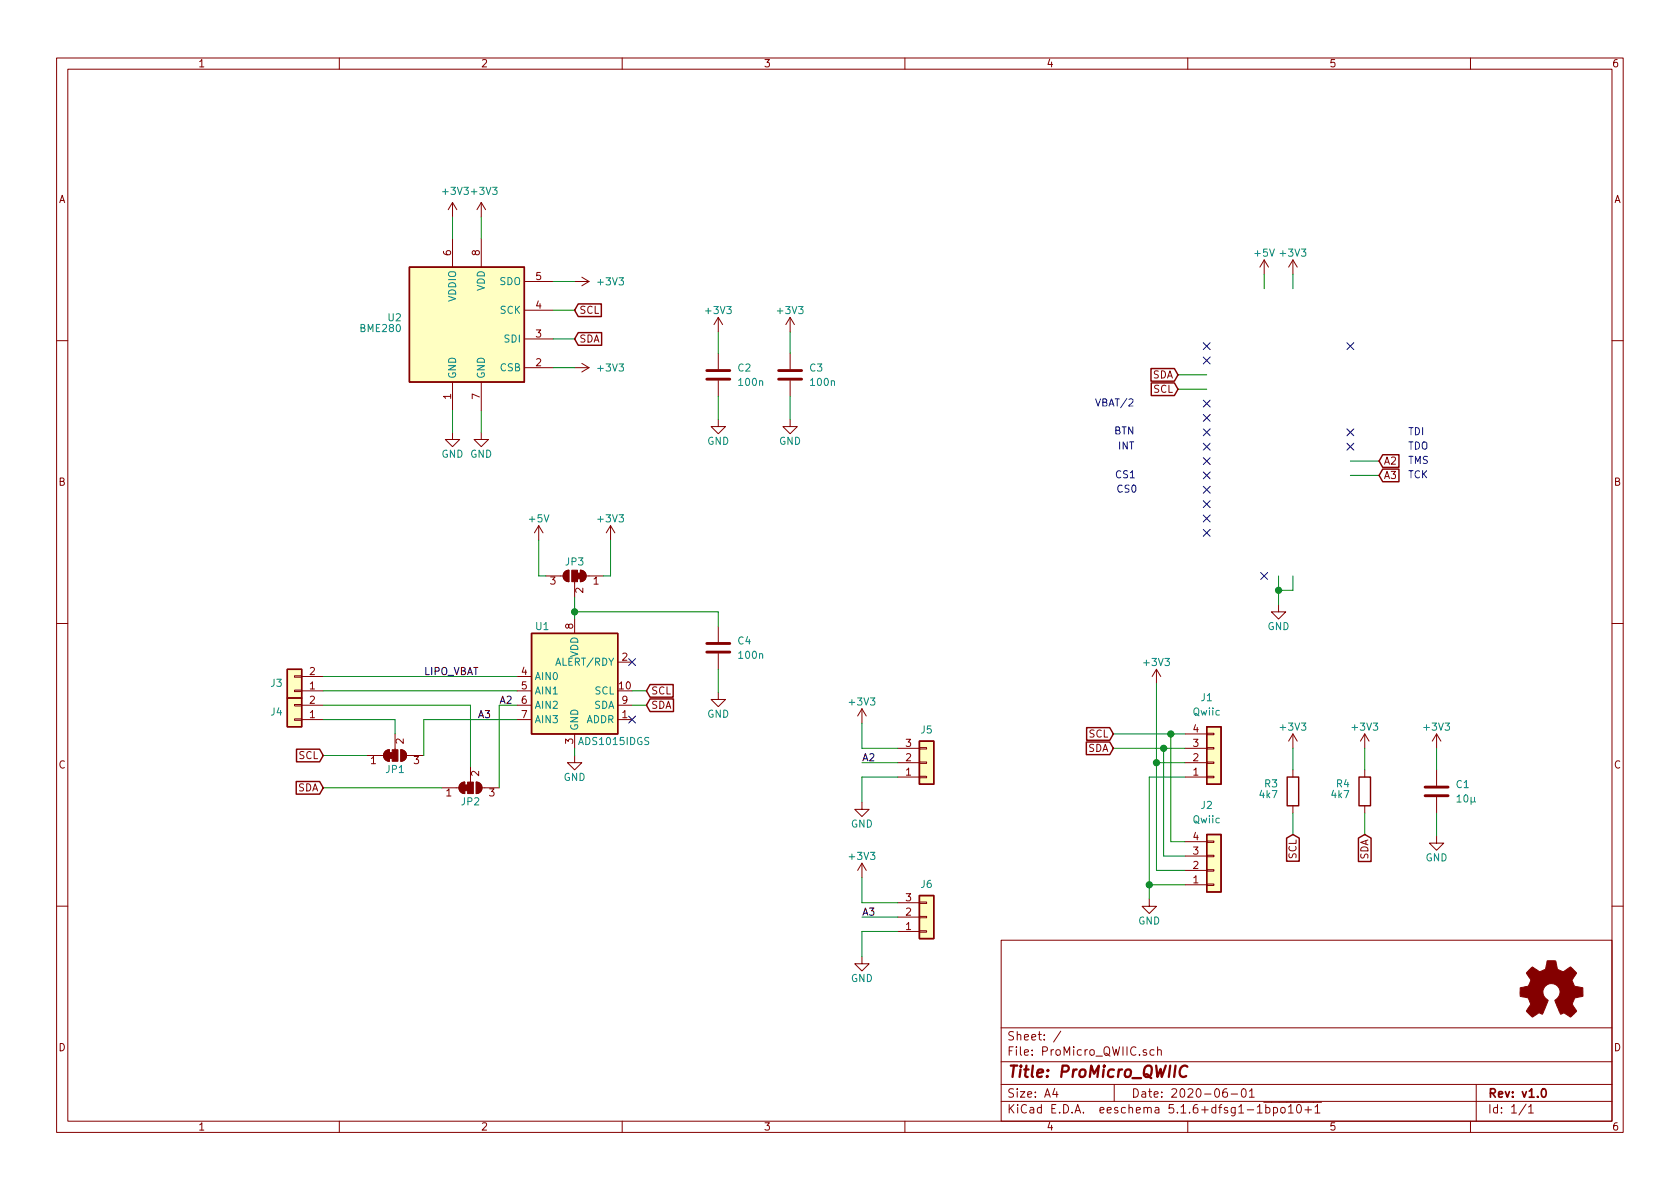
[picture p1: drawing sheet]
<svg xmlns="http://www.w3.org/2000/svg" width="297mm" height="210mm" viewBox="0 0 297 210" stroke-linecap="round" stroke-linejoin="round" font-family="sans-serif">
<g fill="none" stroke="#840000" stroke-width=".18">
<path d="M10 10.3h277v189.9h-277zM12 12.2h273v186.1h-273zM60 10.3v1.9M110 10.3v1.9M160 10.3v1.9M210 10.3v1.9M260 10.3v1.9M80 35.8l-.8 1.3M80 35.8v2.5M80 35.8l.8 1.3M85.1 35.8l-.8 1.3M85.1 35.8v2.5"/>
<path d="M85.1 35.8l.8 1.3M80 42.2v5M85.1 42.2v5M92.7 59.9h5.1M92.7 54.9h5.1M92.7 49.8h5.1M101.6 49.8h2.5M102.9 49l1.2 .8M104.1 49.8l-1.2 .7M127 56.1v2.6M127 56.1l-.8 1.3M127 56.1l.8 1.3"/>
<path d="M139.7 56.1v2.6M139.7 56.1l-.8 1.3M139.7 56.1l.8 1.3M223.5 46l-.7 1.2M223.5 46v2.5M223.5 46l.8 1.2M228.6 46l-.8 1.2M228.6 46v2.5M228.6 46l.8 1.2M10 60.2h2M80 76.4v1.3h1.3l-1.3 1.3-1.3-1.3h1.3M80 67.6v5"/>
<path d="M85.1 76.4v1.3h1.3l-1.3 1.3-1.3-1.3h1.3M85.1 67.6v5M92.7 65h5.1M101.6 65h2.5M102.9 64.3l1.2 .7M104.1 65l-1.2 .8M127 74.2v1.2h1.3l-1.3 1.3-1.3-1.3h1.3M127 62.5v2.8M127 67.3v2.8M139.7 74.2v1.2h1.3l-1.3 1.3-1.3-1.3h1.3M139.7 62.5v2.8M139.7 67.3v2.8"/>
<path d="M285 60.2h2M95.2 93l-.7 1.2M95.2 93v2.5M95.2 93l.8 1.2M107.9 93l-.7 1.2M107.9 93v2.5M107.9 93l.8 1.2M10 110.3h2M52.1 119.5h1.2v.3h-1.2zM53.3 119.6h3.8M91.4 119.6h2.6M96.5 101.8h3.1"/>
<path d="M99.8 101.2l.4-.3 .4-.1v2.1a1.03 1.03 0 0 1-.9-.6 1.03 1.03 0 0 1 .1-1.1zM101.6 102.9v2.8M101.6 109.5v2.5M102.6 100.8a1.02 1.02 0 0 1 1 1 1.02 1.02 0 0 1-1 1.1zM103.6 101.8h3.1M109.2 117.1h2.6M127 110.7v2.8M127 115.6v2.8M204.5 118.4l-.8 1.2M204.5 118.4v2.5M204.5 118.4l.7 1.2M226.1 106.9v1.3h1.2l-1.2 1.3-1.3-1.3h1.3"/>
<path d="M285 110.3h2M52.1 122h1.2v.3h-1.2zM52.1 124.6h1.2v.2h-1.2zM52.1 127.1h1.2v.3h-1.2zM53.3 122.2h3.8M53.3 127.2h3.8M53.3 124.7h3.8M64.8 133.6h3M68 132.9l.5-.3h.3v2a1.03 1.03 0 0 1-.9-.6 1.03 1.03 0 0 1 .1-1.1zM69.8 129.8v2.8M70.9 132.6a1.02 1.02 0 0 1 1 1 1.02 1.02 0 0 1-1 1zM71.9 133.6h3"/>
<path d="M78.1 139.3h3.1M81.4 138.7l.4-.4h.4v2a1.03 1.03 0 0 1-.9-.6 1.03 1.03 0 0 1 .1-1zM83.2 135.5v2.8M84.2 138.3a1.02 1.02 0 0 1 1 1 1.02 1.02 0 0 1-1 1zM85.2 139.3h3.1M91.4 122.2h2.6M91.4 127.2h2.6M91.4 124.7h2.6M101.6 133.6v1.3h1.3l-1.3 1.2-1.3-1.2h1.3M101.6 129.8v2.5M109.2 127.2h2.6M109.2 124.7h2.6"/>
<path d="M127 122.4v1.3h1.3l-1.3 1.3-1.3-1.3h1.3M152.4 125.3l-.8 1.3M152.4 125.3v2.6M152.4 125.3l.8 1.3M158.7 137.4h3.9M158.7 134.9h3.9M158.7 132.3h3.9M162.6 132.2h1.2v.3h-1.2zM162.6 137.3h1.2v.2h-1.2zM162.6 134.7h1.2v.3h-1.2zM209.5 137.4h3.9M209.5 134.9h3.9"/>
<path d="M209.5 132.3h3.9M209.5 129.8h3.9M213.4 129.7h1.2v.2h-1.2zM213.4 132.2h1.2v.3h-1.2zM213.4 137.3h1.2v.2h-1.2zM213.4 134.7h1.2v.3h-1.2zM228.6 129.8v2.5M228.6 136.1v1.3M228.6 129.8l-.8 1.3M228.6 129.8l.8 1.3M241.3 129.8l-.8 1.3M241.3 129.8v2.5"/>
<path d="M241.3 136.1v1.3M241.3 129.8l.8 1.3M254 129.8l-.8 1.3M254 129.8v2.5M254 136.1v2.8M254 129.8l.8 1.3M152.4 141.9v1.2h1.3l-1.3 1.3-1.3-1.3h1.3M152.4 152.6v2.6M152.4 152.6l-.8 1.3M152.4 152.6l.8 1.3M158.7 159.6h3.9M162.6 159.5h1.2v.3h-1.2z"/>
<path d="M203.2 159v1.3h1.3l-1.3 1.2-1.3-1.2h1.3M209.5 156.5h3.9M209.5 153.9h3.9M209.5 151.4h3.9M209.5 148.8h3.9M213.4 148.7h1.2v.3h-1.2zM213.4 151.3h1.2v.2h-1.2zM213.4 156.3h1.2v.3h-1.2zM213.4 153.8h1.2v.2h-1.2zM228.6 142.5v1.3M241.3 142.5v1.3M254 147.8v1.3h1.3l-1.3 1.3-1.3-1.3h1.3"/>
<path d="M254 141v2.8M10 160.2h2M152.4 169.2v1.2h1.3l-1.3 1.3-1.3-1.3h1.3M158.7 164.7h3.9M158.7 162.2h3.9M162.6 164.6h1.2v.2h-1.2zM162.6 162h1.2v.3h-1.2zM177 166.3h108v32h-108zM285 160.2h2M60 198.3v1.9M110 198.3v1.9M160 198.3v1.9"/>
<path d="M177 194.8h108M177 191.8h108M177 187.8h108M177 181.8h108M186.5 192.5l-.4 1h1M186.8 193v1M187.6 182.3l-1.3 2M197 191.8v3M202.7 185.7a.37 .37 0 0 0-.6 .1l.1 .2 .5 .2 .1 .1-.3 .3-.4-.1M204 185.7l-.4-.1-.3 .3 .1 .6 .2 .1 .4-.1M204.7 185.7a.37 .37 0 0 1 .6 .1v.8M204.7 185.1v1.5"/>
<path d="M210 198.3v1.9M216.9 192.5a.62 .62 0 0 0-.7 .7l.1 .7 .2 .1 .5-.1v-.5l-.1-.2-.4-.1-.3 .3M217.7 193.5h1.1M219.6 192.7l.4-.2a.94 .94 0 0 1 0 1.5 .82 .82 0 0 1-.4-1.3zM220.9 193l.4-.5v1.5M220.9 194h.9M222.3 196.8h.9M223.4 194.9h10.3M223.8 195.9l.4-.1 .3 .3v.6l-.3 .1-.4-.1M223.8 195.3v1.5M225.2 195.9l.4-.1 .3 .3-.1 .6-.2 .1-.4-.1M225.2 195.8v1.5"/>
<path d="M226.5 196l.2-.2 .5 .2v.5l-.1 .2-.4 .1-.2-.1zM227.8 195.8l.4-.5v1.5M227.8 196.8h.9M229.4 195.4l.2-.1a.8 .8 0 0 1 .5 .8 .8 .8 0 0 1-.5 .7 1 1 0 0 1-.2-1.4zM230.7 196.3h1.2M231.3 195.7v1.1M232.5 195.8l.4-.5v1.5M232.5 196.8h.9M260 198.3v1.9M261 191.8v6.5M269.8 195.2l-1.2 2M270.3 195.8l.4-.5v1.5"/>
<path d="M270.3 196.8h.8"/>
</g>
<path d="M272.7 192.7l.2-.2a.81 .81 0 0 1 .6 .6 .81 .81 0 0 1-.3 .8l-.2 .1a.79 .79 0 0 1-.3-1.3z" fill="none" stroke="#840000" stroke-width=".3"/>
<path d="M209.9 188.6a.89 .89 0 0 0-1 0 .89 .89 0 0 0-.3 1 .71 .71 0 0 0 .3 .8 .71 .71 0 0 0 .8-.1" fill="none" stroke="#840000" stroke-width=".41"/>
<g fill="none" stroke="#840000" stroke-width=".25">
<path d="M72.4 47.2h20.3v20.4h-20.3zM102.2 53.7h4.1v2.3h-4.1l-.6-1.1zM102.2 58.8h4.2v2.3h-4.2l-.6-1.2zM203.5 65.2h4.1l.7 1.1-.7 1.1h-4.1zM203.6 67.7h4l.7 1.1-.7 1.1h-4zM244.5 80.4h2.8v2.2h-2.8l-.7-1.1zM244.5 83h2.8v2.2h-2.8l-.7-1.1zM50.8 118.4h2.5v5h-2.5zM94 112h15.2v17.8h-15.2zM50.8 123.4h2.5v5.1h-2.5zM52.4 138.2h4.1l.6 1.1-.6 1.1h-4.1zM52.4 132.5h4.1l.6 1.1-.6 1.1h-4.1z"/>
<path d="M114.9 123.6h4.2v2.2h-4.2l-.6-1.1zM114.9 121.1h4.1v2.2h-4.1l-.6-1.1zM162.6 131.1h2.5v7.6h-2.5zM192.1 131.2h4.1l.6 1.1-.6 1.1h-4.1zM192.1 128.7h4.1l.6 1.1-.6 1.1h-4.1zM213.4 128.5h2.5v10.2h-2.5zM227.6 137.4h2v5.1h-2zM240.3 137.4h2v5.1h-2zM162.6 158.4h2.5v7.6h-2.5zM213.4 147.6h2.5v10.1h-2.5zM227.5 148.2l1.1-.6 1.1 .6v4.1h-2.2zM240.2 148.2l1.1-.6 1.1 .6v4.1h-2.2z"/>
</g>
<path d="M125 67.1h4M125 65.5h4M137.7 67.1h4M137.7 65.5h4M125 115.3h4M125 113.8h4M252 139.2h4M252 140.7h4" fill="none" stroke="#840000" stroke-width=".51"/>
<g fill="#840000" stroke="#840000" stroke-width=".18">
<path d="M270.4 171.5l.6-.5 .8 .6a.62 .62 0 0 0 1 0l.2-.1a1.62 1.62 0 0 0 .5-1.4l.1-.2h1.5l.1 .8a.74 .74 0 0 0 .7 .9l.5 .3 1.3-.9 1 1-.4 .7a.75 .75 0 0 0-.1 1.2l.2 .5 1.5 .3v1.5l-1.4 .2-.1 .2a1.23 1.23 0 0 0-.3 1.2l.7 1-.1 .1-1 1-.8-.6a.54 .54 0 0 0-.9 0l-1.1-2.3a2.33 2.33 0 0 0 .9-1.9 1.54 1.54 0 0 0-2.5-.8 1.54 1.54 0 0 0 .4 2.6l-1 2.4a.69 .69 0 0 0-1.1 .2l-.7 .4-1-1.1 .8-1.2-.3-.5a.71 .71 0 0 0-.9-.8l-.7-.2v-1.4l.4-.1a1.11 1.11 0 0 0 1.3-.7 .72 .72 0 0 0-.2-1.2l-.4-.6z"/>
<path d="M81.4 138.7l.4-.4h.4v2a1.03 1.03 0 0 1-.9-.6 1.03 1.03 0 0 1 .1-1z"/>
<path d="M84.2 138.3a1.02 1.02 0 0 1 1 1 1.02 1.02 0 0 1-1 1z"/>
<path d="M82.2 138.8h.5v1h-.5z"/>
<path d="M82.7 138.3h1v2h-1z"/>
<path d="M68 132.9l.5-.3h.3v2a1.03 1.03 0 0 1-.9-.6 1.03 1.03 0 0 1 .1-1.1z"/>
<path d="M70.9 132.6a1.02 1.02 0 0 1 1 1 1.02 1.02 0 0 1-1 1z"/>
<path d="M68.8 133.1h.5v1h-.5z"/>
<path d="M69.3 132.6h1.1v2h-1.1z"/>
<path d="M102.6 100.8a1.02 1.02 0 0 1 1 1 1.02 1.02 0 0 1-1 1.1z"/>
<path d="M99.8 101.2l.4-.3 .4-.1v2.1a1.03 1.03 0 0 1-.9-.6 1.03 1.03 0 0 1 .1-1.1z"/>
<path d="M102.1 101.3h.5v1.1h-.5z"/>
<path d="M101.1 100.8h1v2.1h-1z"/>
</g>
<g fill="#ffffc2" stroke="#ffffc2" stroke-width=".18">
<path d="M50.8 118.4h2.5v5h-2.5z"/>
<path d="M50.8 123.4h2.5v5.1h-2.5z"/>
<path d="M213.4 128.5h2.5v10.2h-2.5z"/>
<path d="M213.4 147.6h2.5v10.1h-2.5z"/>
<path d="M162.6 158.4h2.5v7.6h-2.5z"/>
<path d="M72.4 47.2h20.3v20.4h-20.3z"/>
<path d="M162.6 131.1h2.5v7.6h-2.5z"/>
<path d="M94 112h15.2v17.8h-15.2z"/>
</g>
<g fill="none" stroke="#008400" stroke-width=".18">
<path d="M80 38.3v3.9M85.1 38.3v3.9M97.8 59.9h3.8M97.8 49.8h3.8M97.8 54.9h3.8M127 58.7v3.8M139.7 58.7v3.8M223.5 48.5v2.5M228.6 48.5v2.5M80 72.6v3.8M85.1 72.6v3.8M97.8 65h3.8"/>
<path d="M127 70.1v4.1M139.7 70.1v4.1M208.3 66.3h5.1M208.3 68.8h5.1M95.2 95.5v6.3h1.3M107.9 95.5v6.3h-1.2M238.8 81.5h5M238.8 84.1h5M57.1 119.6h34.3M101.6 108.2h25.4v2.5M101.6 105.7v3.8M127 118.4v4"/>
<path d="M226.1 101.8v5.1M228.6 101.8v2.6h-2.5M57.1 124.7h26.1v10.8M57.1 127.2h12.7v2.6M57.1 133.6h7.7M57.1 139.3h21M57.1 122.2h34.3M91.4 127.2h-16.5v6.4M91.4 124.7h-3.1v14.6M101.6 132.3v1.3M111.8 124.7h2.5M111.8 122.2h2.5"/>
<path d="M152.4 134.9h6.3M152.4 127.9v4.4h6.3M158.7 137.4h-6.3v4.5M196.8 132.3h12.7M196.8 129.8h12.7M204.5 134.9h5M204.5 120.9v33h5M205.7 132.3v19.1h3.8M207 129.8v19h2.5M209.5 137.4h-6.3v21.6M228.6 132.3v3.8M241.3 132.3v3.8"/>
<path d="M254 132.3v3.8M152.4 155.2v4.4h6.3M203.2 156.5h6.3M228.6 143.8v3.8M241.3 143.8v3.8M254 143.8v4M152.4 162.2h6.3M158.7 164.7h-6.3v4.5"/>
</g>
<path d="M193.7 70.5l.5 1.3 .4-1.3" fill="none" stroke="#0000c2" stroke-width=".18"/>
<g fill="#008400" stroke="#008400" stroke-width=".25">
<circle cx="204.5" cy="134.9" r=".51"/>
<circle cx="226.1" cy="104.4" r=".51"/>
<circle cx="203.2" cy="156.5" r=".51"/>
<circle cx="101.6" cy="108.2" r=".51"/>
<circle cx="205.7" cy="132.3" r=".51"/>
<circle cx="207" cy="129.8" r=".51"/>
</g>
<g fill="none" stroke="#000084" stroke-width=".18">
<path d="M212.8 60.6l1.2 1.2M212.8 63.1l1.2 1.3M212.8 70.8l1.2 1.2M212.8 73.3l1.2 1.2M212.8 75.8l1.2 1.3M212.8 78.4l1.2 1.2M214 60.6l-1.2 1.2M214 63.1l-1.2 1.3M214 70.8l-1.2 1.2M214 73.3l-1.2 1.2M214 75.8l-1.2 1.3M214 78.4l-1.2 1.2"/>
<path d="M238.2 60.6l1.2 1.2M238.2 75.8l1.2 1.3M238.2 78.4l1.2 1.2M239.4 60.6l-1.2 1.2M239.4 75.8l-1.2 1.3M239.4 78.4l-1.2 1.2M212.8 80.9l1.2 1.2M212.8 83.5l1.2 1.2M212.8 86l1.2 1.2M212.8 88.5l1.2 1.3M212.8 91.1l1.2 1.2M212.8 93.6l1.2 1.2"/>
<path d="M214 86l-1.2 1.2M214 80.9l-1.2 1.2M214 83.5l-1.2 1.2M214 88.5l-1.2 1.3M214 91.1l-1.2 1.2M214 93.6l-1.2 1.2M111.2 116.5l1.2 1.2M112.4 116.5l-1.2 1.2M222.9 101.2l1.2 1.3M224.1 101.2l-1.2 1.3M111.2 126.6l1.2 1.3M112.4 126.6l-1.2 1.3"/>
</g>
<text font-size="2.8" fill="#840000" x="178" y="190.5">Title: ProMicro_QWIIC</text>
<g font-size="2.1" fill="#840000">
<text x="178" y="184">Sheet: /</text>
<text x="178" y="186.7">File: ProMicro_QWIIC.sch</text>
<text x="178" y="196.9">KiCad E.D.A. eeschema 5.1.6+dfsg1-1bpo10+1</text>
<text x="178" y="194.1">Size: A4</text>
<text x="200" y="194.1">Date: 2020-06-01</text>
<text x="263" y="194.1">Rev: v1.0</text>
<text x="263" y="196.9">Id: 1/1</text>
</g>
<g font-size="1.8" fill="#840000">
<text x="35" y="11.9">1</text>
<text x="85" y="11.9">2</text>
<text x="135" y="11.9">3</text>
<text x="185" y="11.9">4</text>
<text x="235" y="11.9">5</text>
<text x="285" y="11.9">6</text>
<text x="10.4" y="35.9">A</text>
<text x="285.4" y="35.9">A</text>
<text x="79.8" y="45.2" transform="rotate(-90 79.8 45.2)">6</text>
<text x="84.8" y="45.2" transform="rotate(-90 84.8 45.2)">8</text>
<text x="94.8" y="49.5">5</text>
<text x="94.8" y="59.7">3</text>
<text x="94.8" y="54.6">4</text>
<text x="102.4" y="55.5">SCL</text>
<text x="94.8" y="64.8">2</text>
<text x="102.4" y="60.6">SDA</text>
<text x="79.8" y="70.6" transform="rotate(-90 79.8 70.6)">1</text>
<text x="84.8" y="70.6" transform="rotate(-90 84.8 70.6)">7</text>
<text x="203.8" y="66.9">SDA</text>
<text x="204" y="69.5">SCL</text>
<text x="244.6" y="82.2">A2</text>
<text x="10.4" y="85.9">B</text>
<text x="244.6" y="84.7">A3</text>
<text x="285.4" y="85.9">B</text>
<text x="97.3" y="103.4">3</text>
<text x="103.1" y="104.9" transform="rotate(-90 103.1 104.9)">2</text>
<text x="104.9" y="103.4">1</text>
<text x="101.3" y="111.2" transform="rotate(-90 101.3 111.2)">8</text>
<text x="54.8" y="119.4">2</text>
<text x="92.2" y="119.4">4</text>
<text x="110" y="116.8">2</text>
<text x="54.8" y="121.9">1</text>
<text x="54.8" y="124.5">2</text>
<text x="92.2" y="121.9">5</text>
<text x="92.2" y="124.5">6</text>
<text x="109.5" y="121.9">10</text>
<text x="110" y="124.5">9</text>
<text x="115.1" y="125.3">SDA</text>
<text x="115.1" y="122.8">SCL</text>
<text x="54.8" y="127">1</text>
<text x="71.4" y="131.5" transform="rotate(-90 71.4 131.5)">2</text>
<text x="92.2" y="127">7</text>
<text x="101.3" y="131.5" transform="rotate(-90 101.3 131.5)">3</text>
<text x="110" y="127">1</text>
<text x="192.5" y="130.4">SCL</text>
<text x="211" y="129.5">4</text>
<text x="10.4" y="135.9">C</text>
<text x="52.8" y="134.2">SCL</text>
<text x="65.6" y="135.1">1</text>
<text x="73.2" y="135.1">3</text>
<text x="84.7" y="137.3" transform="rotate(-90 84.7 137.3)">2</text>
<text x="160.2" y="137.2">1</text>
<text x="160.2" y="134.6">2</text>
<text x="160.2" y="132.1">3</text>
<text x="192.3" y="133">SDA</text>
<text x="211" y="137.2">1</text>
<text x="211" y="134.6">2</text>
<text x="211" y="132.1">3</text>
<text x="285.4" y="135.9">C</text>
<text x="52.6" y="139.9">SDA</text>
<text x="78.9" y="140.8">1</text>
<text x="86.5" y="140.8">3</text>
<text x="211" y="148.6">4</text>
<text x="211" y="153.7">2</text>
<text x="211" y="151.1">3</text>
<text x="229.2" y="151.9" transform="rotate(-90 229.2 151.9)">SCL</text>
<text x="241.9" y="152.1" transform="rotate(-90 241.9 152.1)">SDA</text>
<text x="160.2" y="161.9">2</text>
<text x="160.2" y="159.4">3</text>
<text x="211" y="156.2">1</text>
<text x="160.2" y="164.5">1</text>
<text x="10.4" y="185.9">D</text>
<text x="285.4" y="185.9">D</text>
<text x="35" y="199.9">1</text>
<text x="85" y="199.9">2</text>
<text x="135" y="199.9">3</text>
<text x="185" y="199.9">4</text>
<text x="235" y="199.9">5</text>
<text x="285" y="199.9">6</text>
</g>
<g font-size="1.8" fill="#008484">
<text x="78.4" y="34.5">+3V3 +3V3</text>
<text x="221.9" y="45.4">+5V</text>
<text x="226.5" y="45.4">+3V3</text>
<text x="80.6" y="53.4" transform="rotate(-90 80.6 53.4)">VDDIO</text>
<text x="85.7" y="51.5" transform="rotate(-90 85.7 51.5)">VDD</text>
<text x="88.4" y="50.4">SDO</text>
<text x="105.9" y="50.5">+3V3</text>
<text x="63.9" y="58.7">BME280</text>
<text x="68.7" y="56.8">U2</text>
<text x="88.5" y="55.5">SCK</text>
<text x="124.9" y="55.5">+3V3</text>
<text x="137.6" y="55.5">+3V3</text>
<text x="88.5" y="65.7">CSB</text>
<text x="89.3" y="60.6">SDI</text>
<text x="105.9" y="65.7">+3V3</text>
<text x="130.5" y="65.7">C2</text>
<text x="143.2" y="65.7">C3</text>
<text x="80.6" y="67.1" transform="rotate(-90 80.6 67.1)">GND</text>
<text x="85.7" y="67.1" transform="rotate(-90 85.7 67.1)">GND</text>
<text x="130.8" y="68.2">100n</text>
<text x="143.5" y="68.2">100n</text>
<text x="78.1" y="80.9">GND GND</text>
<text x="125" y="78.7">GND</text>
<text x="137.7" y="78.7">GND</text>
<text x="93.6" y="92.4">+5V</text>
<text x="105.9" y="92.4">+3V3</text>
<text x="100" y="100">JP3</text>
<text x="94.8" y="111.4">U1</text>
<text x="130.5" y="114">C4</text>
<text x="224.1" y="111.4">GND</text>
<text x="98.6" y="117.7">ALERT/RDY</text>
<text x="102.2" y="116.3" transform="rotate(-90 102.2 116.3)">VDD</text>
<text x="130.8" y="116.5">100n</text>
<text x="202.4" y="117.8">+3V3</text>
<text x="47.9" y="121.5">J3</text>
<text x="94.5" y="120.3">AIN0</text>
<text x="94.5" y="122.8">AIN1</text>
<text x="94.5" y="125.3">AIN2</text>
<text x="105" y="125.3">SDA</text>
<text x="105.2" y="122.8">SCL</text>
<text x="150.3" y="124.8">+3V3</text>
<text x="212.4" y="124">J1</text>
<text x="47.9" y="126.5">J4</text>
<text x="94.5" y="127.9">AIN3</text>
<text x="102.2" y="129.3" transform="rotate(-90 102.2 129.3)">GND</text>
<text x="102.6" y="131.7">ADS1015IDGS</text>
<text x="103.6" y="127.9">ADDR</text>
<text x="125" y="126.9">GND</text>
<text x="162.9" y="129.7">J5</text>
<text x="211" y="126.5">Qwiic</text>
<text x="226.5" y="129.2">+3V3</text>
<text x="239.2" y="129.2">+3V3</text>
<text x="251.9" y="129.2">+3V3</text>
<text x="68.3" y="136.7">JP1</text>
<text x="81.6" y="142.4">JP2</text>
<text x="99.6" y="138.1">GND</text>
<text x="212.4" y="143">J2</text>
<text x="222.8" y="141.1">4k7</text>
<text x="223.6" y="139.2">R3</text>
<text x="235.5" y="141.1">4k7</text>
<text x="236.3" y="139.2">R4</text>
<text x="257.5" y="139.4">C1</text>
<text x="257.7" y="141.9">10µ</text>
<text x="150.4" y="146.3">GND</text>
<text x="211" y="145.6">Qwiic</text>
<text x="150.3" y="152.1">+3V3</text>
<text x="252" y="152.3">GND</text>
<text x="162.9" y="157">J6</text>
<text x="201.2" y="163.5">GND</text>
<text x="150.4" y="173.7">GND</text>
</g>
<g font-size="1.8" fill="#0000c2">
<text x="194.4" y="71.9">VBAT/2</text>
<text x="197" y="76.8">BTN</text>
<text x="248.9" y="77">TDI</text>
<text x="197.8" y="79.5">INT</text>
<text x="248.9" y="82">TMS</text>
<text x="248.9" y="79.5">TDO</text>
<text x="197.5" y="84.6">CS1</text>
<text x="197.7" y="87.1">CS0</text>
<text x="248.9" y="84.6">TCK</text>
</g>
<g font-size="1.8">
<text x="74.9" y="119.4">LIPO_VBAT</text>
<text x="88.3" y="124.5">A2</text>
<text x="84.5" y="127">A3</text>
<text x="152.4" y="134.6">A2</text>
<text x="152.4" y="161.9">A3</text>
</g>
</svg>
